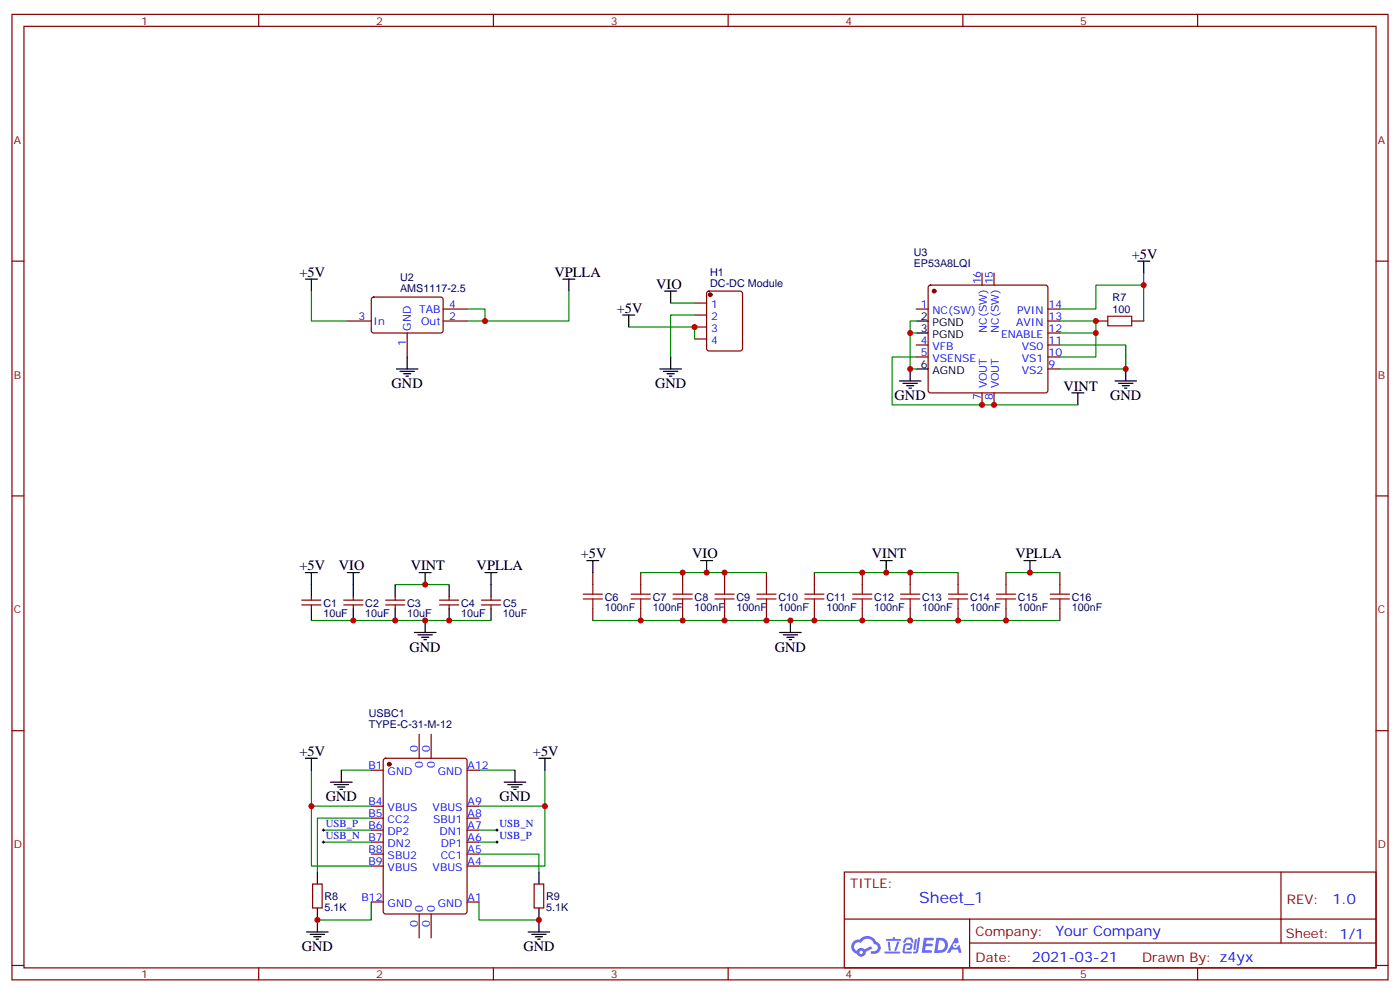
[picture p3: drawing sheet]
<svg xmlns="http://www.w3.org/2000/svg" width="412mm" height="293mm" viewBox="0 0 412 293" stroke-linecap="round" stroke-linejoin="round" font-family="sans-serif">
<g fill="none" stroke="#870000" stroke-width=".35">
<path d="M3.5 4.2h405.4v284.4h-405.4zM7.1 7.8h398.2v277.2h-398.2zM76.2 4.2v3.6M145.3 4.2v3.6M214.5 4.2v3.6M283.6 4.2v3.6M352.8 4.2v3.6M3.5 76.9h3.6M405.3 76.9h3.6M3.5 146h3.6M405.3 146h3.6M3.5 215.2h3.6"/>
<path d="M405.3 215.2h3.6M248.7 256.8h156.6v28.2h-156.6zM377.3 256.8v20.9M248.7 270.7h156.5M285.6 277.7h119.6M285.6 270.7v14.1M3.5 284.3h3.6M76.2 285v3.6M145.3 285v3.6M214.5 285v3.6M283.6 285v3.6M352.8 285v3.6"/>
<path d="M405.3 284.3h3.6"/>
</g>
<g fill="#5487ff">
<path d="M272.1 276.2h2.6l.3 .2-.1 .5-2 .1-.1 .9h1.6l.4 .4-.4 .4h-1.7l-.2 1.2h1.8l.3 .3-.2 .4h-2.9z"/>
<path d="M281.4 276.2h.7l.4 1.3-.7 .4a.74 .74 0 0 0-1.1 .3 .74 .74 0 0 0 .5 1 .74 .74 0 0 0 .9-.7l.5-.2 .7 2.3h-.9l-.2-.9h-1.9l-.5 .9h-.9z"/>
<path d="M269.5 276.6h.6l-.4 2.9a.31 .31 0 0 1-.3 .3 .31 .31 0 0 1-.3-.3z"/>
<path d="M270.4 276.1h.6l-.5 4a.89 .89 0 0 1-.7 .7 .89 .89 0 0 1-.9-.3l1-.5z"/>
<path d="M266.8 276.3l.6-.2 1.2 .1 .5 1.3-.6 .1-.4-.9-1 .1a.95 .95 0 0 1-1 .8l-.1-.2z"/>
<path d="M266.4 278l1.8-.2a1.04 1.04 0 0 1 .6 1.1 1.04 1.04 0 0 1-.8 .9h-.7a.29 .29 0 0 1-.3-.3 .29 .29 0 0 1 .3-.3h.7l.2-.8h-1.4l-.4 1.8h1.9a.29 .29 0 0 1 .3 .3 .29 .29 0 0 1-.3 .3h-2l-.4-.3 .2-2.1z"/>
<path d="M260.5 280.2h4.4a.3 .3 0 0 1 .3 .3 .3 .3 0 0 1-.3 .3h-4.3z"/>
<path d="M264.3 277.3h.6l-.5 1.7a1.02 1.02 0 0 1-.7 1.1l-.2-.3z"/>
<path d="M261.5 277.3h.6l.3 2.4-.3 .3-.3-.2z"/>
<path d="M261.1 276.5h1.9l.2-.5h.5l-.1 .5h1.5a.29 .29 0 0 1 .3 .3 .29 .29 0 0 1-.3 .3h-3.9z"/>
<path d="M275.8 276.2l-.6 4.4h1.4a2.27 2.27 0 0 0 2.7-2.2 2.27 2.27 0 0 0-2.7-2.2zM276.6 277a1.5 1.5 0 0 1 1.8 1.5 1.5 1.5 0 0 1-1.9 1.4h-.3z"/>
<path d="M251.4 277.3a2.09 2.09 0 0 0 1 3.6 1.37 1.37 0 0 0 1.5 .8 1.37 1.37 0 0 0 1.1-1.4l2-.9-.5-.7-1.8 .9a1.4 1.4 0 0 0-2.3 .4 1.32 1.32 0 0 1-.6-1.8 1.32 1.32 0 0 1 1.9-.5 2.02 2.02 0 0 1 2-1.2 2.02 2.02 0 0 1 1.8 1.6 1.09 1.09 0 0 1 1.1 1.3 1.09 1.09 0 0 1-1.6 .7 .41 .41 0 0 0-.5 .4 .41 .41 0 0 0 .4 .4 1.89 1.89 0 0 0 2.4-1.1 1.89 1.89 0 0 0-1.2-2.5 2.98 2.98 0 0 0-5-.6l-1 .2zM253.2 280.5a.52 .52 0 0 1 1 0 .52 .52 0 0 1-1 0z"/>
<circle cx="281.4" cy="278.4" r=".28"/>
</g>
<g fill="none" stroke="#870000" stroke-width=".35">
<path d="M102.3 94.5h7.1M109.6 87.7l.5-.2h20l.4 .7v9.4l-.7 .5-20-.1-.4-.6v-9.2zM119.9 98.1v7M130.5 94.5h7.1M130.5 91h7.1M204.6 89.3h3.5M204.6 92.8h3.5M204.6 96.3h3.5M204.6 99.8h3.5M208.4 85.9l.4-.2h9.2l.7 .5v16.5l-.4 .6-9.5 .1-.6-.5-.1-16.5zM269.9 91h3.5M273.6 84.2l.5-.2h33.9l.5 .2 .2 .5v30.3l-.3 .5-.4 .2h-33.9l-.5-.2-.2-.5v-30.3z"/>
<path d="M289.3 80.4v3.6M292.8 80.4v3.6M308.7 94.5h3.5M308.7 91h3.5M308.7 98.1h3.5M322.8 94.5h3.5M333.4 94.5h3.5M269.9 101.6h3.5M269.9 105.1h3.5M289.3 115.7v3.5M292.8 115.7v3.5M308.7 101.6h3.5"/>
<path d="M308.7 105.1h3.5M308.7 108.7h3.5M88.9 178.2h5.6M88.9 176.7h5.6M91.7 175.7v1M91.7 178.2v1M101.2 178.2h5.7M101.2 176.7h5.7M104.1 175.7v1M104.1 178.2v1M113.6 178.2h5.6M113.6 176.7h5.6"/>
<path d="M116.4 175.7v1M116.4 178.2v1M129.5 178.2h5.6M129.5 176.7h5.6M132.3 175.7v1M132.3 178.2v1M141.8 178.2h5.7M141.8 176.7h5.7M144.6 175.7v1M144.6 178.2v1M174.6 168.6v3.6M174.6 179.2v3.5"/>
<path d="M188.7 168.6v3.6M188.7 179.2v3.5M201.1 168.6v3.6M201.1 179.2v3.5M213.4 168.6v3.6M213.4 179.2v3.5M225.8 168.6v3.6M225.8 179.2v3.5M239.9 168.6v3.6M239.9 179.2v3.5M254 168.6v3.6M254 179.2v3.5"/>
<path d="M268.1 168.6v3.6M268.1 179.2v3.5M282.2 168.6v3.6M282.2 179.2v3.5M296.3 168.6v3.6M296.3 179.2v3.5M312.2 168.6v3.6M312.2 179.2v3.5M123.5 216.3v7M127 216.3v7M109.4 226.8h3.5M109.4 237.4h3.5"/>
<path d="M113.1 223.5l.5-.2h23.3l.6 .4 .1 44.8-.5 .6-23.5 .1-.7-.5v-44.7zM137.6 226.8h3.5M137.6 237.4h3.5M109.4 240.9h3.5M109.4 244.5h3.5M109.4 248h3.5M109.4 251.5h3.5M109.4 255.1h3.5M137.6 240.9h3.5M137.6 244.5h3.5M137.6 248h3.5M137.6 251.5h3.5"/>
<path d="M137.6 255.1h3.5M92.1 260.3h2.8v7.1h-2.8zM109.4 265.6h3.5M123.5 269.2v7M127 269.2v7M137.6 265.6h3.5M157.3 260.3h2.9v7.1h-2.9z"/>
</g>
<g fill="none" stroke="#000" stroke-width=".35">
<path d="M335.1 76.9h3.6M336.9 76.9v3.5M90 82.2h3.5M91.7 82.2v3.5M165.8 82.2h3.5M167.6 82.2v3.5M183.4 92.8h3.6M185.2 92.8v3.5M195.8 85.7h3.5M197.6 85.7v3.6M269.9 94.5h3.5M269.9 98.1h3.5"/>
<path d="M116.8 108.7h6.3M117.8 109.4h4.3M118.9 110.1h2.1M119.6 110.8h.7M119.9 105.1v3.6M194.4 108.7h6.3M195.4 109.4h4.3M196.5 110.1h2.1M197.2 110.8h.7M197.6 105.1v3.6M264.9 112.2h6.4M266 112.9h4.2"/>
<path d="M267.1 113.6h2.1M267.8 114.3h.7M268.1 108.7v3.5M269.9 108.7h3.5M315.7 115.7h3.6M317.5 115.7v3.5M328.4 112.2h6.4M329.5 112.9h4.2M330.6 113.6h2.1M331.3 114.3h.7M331.6 108.7v3.5M90 168.6h3.5"/>
<path d="M91.7 168.6v7.1M91.7 179.2v3.5M102.3 168.6h3.5M104.1 168.6v7.1M104.1 179.2v3.5M116.4 172.2v3.5M116.4 179.2v3.5M123.5 168.6h3.5M125.2 168.6v3.6M132.3 172.2v3.5M132.3 179.2v3.5M142.9 168.6h3.5"/>
<path d="M144.6 168.6v7.1M144.6 179.2v3.5M172.9 165.1h3.5M174.6 165.1v3.5M206.4 165.1h3.5M208.1 165.1v3.5M259.3 165.1h3.5M261.1 165.1v3.5M301.6 165.1h3.6M303.4 165.1v3.5M122.1 186.3h6.3M123.1 187h4.3"/>
<path d="M124.2 187.7h2.1M124.9 188.4h.7M125.2 182.7v3.6M229.7 186.3h6.3M230.7 187h4.2M231.8 187.7h2.1M232.5 188.4h.7M232.8 182.7v3.6M90 223.3h3.5M91.7 223.3v3.5M97.4 230.4h6.3M98.4 231.1h4.3"/>
<path d="M99.5 231.8h2.1M100.2 232.5h.7M100.5 226.8v3.6M148.5 230.4h6.4M149.6 231.1h4.2M150.6 231.8h2.2M151.3 232.5h.7M151.7 226.8v3.6M158.7 223.3h3.6M160.5 223.3v3.5M93.5 256.8v3.5M158.7 256.8v3.5"/>
<path d="M90.3 274.5h6.4M91.4 275.2h4.2M92.4 275.9h2.1M93.1 276.6h.7M93.5 267.4v7.1M155.6 274.5h6.3M156.6 275.2h4.3M157.7 275.9h2.1M158.4 276.6h.7M158.7 267.4v7.1"/>
</g>
<g fill="none" stroke="#008700" stroke-width=".35">
<path d="M91.7 85.7v8.8h10.6M137.6 91h5.3v3.5M167.6 85.7v8.8h-30M185.2 96.3h19.4v3.5M197.6 89.3h7M204.6 92.8h-7v12.3M268.1 98.1h1.8M269.9 94.5h-1.8v14.2h1.8M312.2 94.5h10.6v3.6h-10.6M322.8 98.1v7h-10.6M336.9 84h-14.1v7h-10.6M336.9 80.4v14.1"/>
<path d="M269.9 105.1h-7.1v14.1h54.7M312.2 101.6h19.4v7.1h-19.4M116.4 172.2h15.9M188.7 168.6h37.1M239.9 168.6h42.3M296.3 168.6h15.9M91.7 182.7h52.9M174.6 182.7h137.6M91.7 237.4v17.7h17.7M91.7 226.8v10.6h17.7M100.5 226.8h8.9M141.1 226.8h10.6"/>
<path d="M160.5 237.4v17.7h-19.4M160.5 226.8v10.6h-19.4M95.2 244.5h14.2M95.2 248h14.2M109.4 240.9h-15.9v15.9M141.1 251.5h17.6v5.3M141.1 244.5h5.3M141.1 248h5.3M109.4 265.6v5.3h-15.9M141.1 265.6v5.3h17.6"/>
</g>
<g fill="none" stroke="#a10000" stroke-width=".35">
<path d="M326.3 93.1h7.1v2.9h-7.1zM171.8 176.4h5.6M171.8 175h5.6M174.6 172.2v2.8M174.6 176.4v2.8M185.9 176.4h5.7M185.9 175h5.7M188.7 172.2v2.8M188.7 176.4v2.8M198.3 176.4h5.6M198.3 175h5.6M201.1 172.2v2.8"/>
<path d="M201.1 176.4v2.8M210.6 176.4h5.7M210.6 175h5.7M213.4 172.2v2.8M213.4 176.4v2.8M223 176.4h5.6M223 175h5.6M225.8 172.2v2.8M225.8 176.4v2.8M237.1 176.4h5.6M237.1 175h5.6M239.9 172.2v2.8"/>
<path d="M239.9 176.4v2.8M251.2 176.4h5.6M251.2 175h5.6M254 172.2v2.8M254 176.4v2.8M265.3 176.4h5.6M265.3 175h5.6M268.1 172.2v2.8M268.1 176.4v2.8M279.4 176.4h5.6M279.4 175h5.6M282.2 172.2v2.8"/>
<path d="M282.2 176.4v2.8M293.5 176.4h5.7M293.5 175h5.7M296.3 172.2v2.8M296.3 176.4v2.8M309.4 176.4h5.6M309.4 175h5.6M312.2 172.2v2.8M312.2 176.4v2.8"/>
</g>
<g fill="#870000" stroke="#870000" stroke-width=".35">
<circle cx="275.2" cy="85.7" r=".53"/>
<circle cx="209.2" cy="86.8" r=".53"/>
<circle cx="114.7" cy="225.1" r=".53"/>
</g>
<path d="M94.9 244.5h.7M94.9 248h.7M95.2 244.1v.7M95.2 247.6v.8M146 244.5h.8M146 248h.8M146.4 244.1v.7M146.4 247.6v.8" fill="none" stroke="#000" stroke-width=".29"/>
<g fill="#c00">
<circle cx="142.9" cy="94.5" r=".88"/>
<circle cx="125.2" cy="172.2" r=".88"/>
<circle cx="104.1" cy="182.7" r=".88"/>
<circle cx="116.4" cy="182.7" r=".88"/>
<circle cx="132.3" cy="182.7" r=".88"/>
<circle cx="125.2" cy="182.7" r=".88"/>
<circle cx="303.4" cy="168.6" r=".88"/>
<circle cx="254" cy="168.6" r=".88"/>
<circle cx="268.1" cy="168.6" r=".88"/>
<circle cx="261.1" cy="168.6" r=".88"/>
<circle cx="201.1" cy="168.6" r=".88"/>
<circle cx="213.4" cy="168.6" r=".88"/>
<circle cx="208.1" cy="168.6" r=".88"/>
<circle cx="188.7" cy="182.7" r=".88"/>
<circle cx="201.1" cy="182.7" r=".88"/>
<circle cx="213.4" cy="182.7" r=".88"/>
<circle cx="225.8" cy="182.7" r=".88"/>
<circle cx="239.9" cy="182.7" r=".88"/>
<circle cx="254" cy="182.7" r=".88"/>
<circle cx="268.1" cy="182.7" r=".88"/>
<circle cx="282.2" cy="182.7" r=".88"/>
<circle cx="296.3" cy="182.7" r=".88"/>
<circle cx="232.8" cy="182.7" r=".88"/>
<circle cx="322.8" cy="98.1" r=".88"/>
<circle cx="322.8" cy="94.5" r=".88"/>
<circle cx="336.9" cy="84" r=".88"/>
<circle cx="289.3" cy="119.2" r=".88"/>
<circle cx="292.8" cy="119.2" r=".88"/>
<circle cx="331.6" cy="108.7" r=".88"/>
<circle cx="268.1" cy="108.7" r=".88"/>
<circle cx="268.1" cy="98.1" r=".88"/>
<circle cx="204.6" cy="96.3" r=".88"/>
<circle cx="93.5" cy="270.9" r=".88"/>
<circle cx="91.7" cy="237.4" r=".88"/>
<circle cx="160.5" cy="237.4" r=".88"/>
<circle cx="158.8" cy="270.9" r=".88"/>
</g>
<text font-size="4.6" fill="#00f" x="270.8" y="265.8">Sheet_1</text>
<g font-size="4.2">
<text x="333.4" y="76.2">+5V</text>
<text x="88.2" y="81.5">+5V</text>
<text x="163.3" y="81.5">VPLLA</text>
<text x="193.3" y="85">VIO</text>
<text x="181.7" y="92.1">+5V</text>
<text x="115.4" y="114.3">GND</text>
<text x="193" y="114.3">GND</text>
<text x="263.5" y="117.8">GND</text>
<text x="313.3" y="115">VINT</text>
<text x="327" y="117.8">GND</text>
<text x="88.2" y="167.9">+5V</text>
<text x="99.8" y="167.9">VIO</text>
<text x="121" y="167.9">VINT</text>
<text x="140.4" y="167.9">VPLLA</text>
<text x="171.1" y="164.4">+5V</text>
<text x="203.9" y="164.4">VIO</text>
<text x="256.8" y="164.4">VINT</text>
<text x="299.2" y="164.4">VPLLA</text>
<text x="120.6" y="191.9">GND</text>
<text x="228.2" y="191.9">GND</text>
<text x="88.2" y="222.6">+5V</text>
<text x="157" y="222.6">+5V</text>
<text x="96" y="236">GND</text>
<text x="147.1" y="236">GND</text>
<text x="88.9" y="280.1">GND</text>
<text x="154.2" y="280.1">GND</text>
</g>
<g font-size="4.2" fill="#00f">
<text x="392.5" y="266.1">1.0</text>
<text x="310.9" y="275.6">Your Company</text>
<text x="304" y="283.4">2021-03-21</text>
</g>
<g font-size="3.9" fill="#800">
<text x="250.5" y="261.4">TITLE:</text>
<text x="379.1" y="266.1">REV:</text>
<text x="287.4" y="275.6">Company:</text>
<text x="378.7" y="276.2">Sheet: 1/1</text>
<text x="287.4" y="283.3">Date:</text>
<text x="336.4" y="283.4">Drawn By: z4yx</text>
</g>
<g font-size="3.2" fill="#800">
<text x="41.6" y="7.2">1</text>
<text x="110.8" y="7.2">2</text>
<text x="179.9" y="7.2">3</text>
<text x="249.1" y="7.2">4</text>
<text x="318.2" y="7.2">5</text>
<text x="4.1" y="42.3">A</text>
<text x="405.9" y="42.3">A</text>
<text x="4.1" y="111.5">B</text>
<text x="405.9" y="111.5">B</text>
<text x="4.1" y="180.6">C</text>
<text x="405.9" y="180.6">C</text>
<text x="4.1" y="249.8">D</text>
<text x="405.9" y="249.8">D</text>
<text x="41.6" y="288">1</text>
<text x="110.8" y="288">2</text>
<text x="179.9" y="288">3</text>
<text x="249.1" y="288">4</text>
<text x="318.2" y="288">5</text>
</g>
<g font-size="3.2" fill="#000080">
<text x="269.2" y="75.4">U3</text>
<text x="117.8" y="82.8">U2</text>
<text x="209.2" y="81.4">H1</text>
<text x="269.2" y="78.7">EP53A8LQI</text>
<text x="117.8" y="86.1">AMS1117-2.5</text>
<text x="209.2" y="84.7">DC-DC Module</text>
<text x="327.7" y="88.8">R7</text>
<text x="327.7" y="92.1">100</text>
<text x="95.3" y="178.6">C1</text>
<text x="107.6" y="178.6">C2</text>
<text x="119.9" y="178.6">C3</text>
<text x="135.8" y="178.6">C4</text>
<text x="148.2" y="178.6">C5</text>
<text x="178.2" y="176.9">C6</text>
<text x="192.3" y="176.9">C7</text>
<text x="204.6" y="176.9">C8</text>
<text x="217" y="176.9">C9</text>
<text x="229.3" y="176.9">C10</text>
<text x="243.4" y="176.9">C11</text>
<text x="257.5" y="176.9">C12</text>
<text x="271.6" y="176.9">C13</text>
<text x="285.8" y="176.9">C14</text>
<text x="299.9" y="176.9">C15</text>
<text x="315.7" y="176.9">C16</text>
<text x="95.2" y="181.8">10uF</text>
<text x="107.6" y="181.8">10uF</text>
<text x="119.9" y="181.8">10uF</text>
<text x="135.8" y="181.8">10uF</text>
<text x="148.2" y="181.8">10uF</text>
<text x="178.2" y="180">100nF</text>
<text x="192.3" y="180">100nF</text>
<text x="204.6" y="180">100nF</text>
<text x="217" y="180">100nF</text>
<text x="229.3" y="180">100nF</text>
<text x="243.4" y="180">100nF</text>
<text x="257.5" y="180">100nF</text>
<text x="271.6" y="180">100nF</text>
<text x="285.8" y="180">100nF</text>
<text x="299.9" y="180">100nF</text>
<text x="315.7" y="180">100nF</text>
<text x="108.7" y="214.5">TYPE-C-31-M-12</text>
<text x="108.7" y="211.3">USBC1</text>
<text x="95.6" y="268.2">5.1K</text>
<text x="95.6" y="265">R8</text>
<text x="160.9" y="268.2">5.1K</text>
<text x="160.9" y="265">R9</text>
</g>
<g font-size="3.2" fill="#00f">
<text x="288.9" y="83.8" transform="rotate(-90 288.9 83.8)">16</text>
<text x="292.5" y="83.8" transform="rotate(-90 292.5 83.8)">15</text>
<text x="105.6" y="94.2">3</text>
<text x="110.1" y="95.6">In</text>
<text x="123.5" y="92.1">TAB</text>
<text x="124.1" y="95.6">Out</text>
<text x="132.3" y="94.2">2</text>
<text x="132.3" y="90.7">4</text>
<text x="209.4" y="90.7">1</text>
<text x="209.4" y="94.2">2</text>
<text x="271.2" y="90.7">1</text>
<text x="274.7" y="92.4">NC(SW)</text>
<text x="299.3" y="96">AVIN</text>
<text x="299.6" y="92.4">PVIN</text>
<text x="308.9" y="94.2">13</text>
<text x="308.9" y="90.7">14</text>
<text x="119.6" y="101.9" transform="rotate(-90 119.6 101.9)">1</text>
<text x="121" y="97.4" transform="rotate(-90 121 97.4)">GND</text>
<text x="209.4" y="97.7">3</text>
<text x="209.4" y="101.2">4</text>
<text x="271.2" y="101.2">4</text>
<text x="290.7" y="98" transform="rotate(-90 290.7 98)">NC(SW)</text>
<text x="294.2" y="98" transform="rotate(-90 294.2 98)">NC(SW)</text>
<text x="294.9" y="99.5">ENABLE</text>
<text x="308.9" y="101.2">11</text>
<text x="308.9" y="97.7">12</text>
<text x="271.2" y="104.8">5</text>
<text x="274.7" y="103">VFB</text>
<text x="274.7" y="106.5">VSENSE</text>
<text x="301" y="106.5">VS1</text>
<text x="301" y="103">VS0</text>
<text x="308.9" y="104.8">10</text>
<text x="301" y="110.1">VS2</text>
<text x="308.9" y="108.3">9</text>
<text x="288.9" y="117.9" transform="rotate(-90 288.9 117.9)">7</text>
<text x="290.7" y="114.4" transform="rotate(-90 290.7 114.4)">VOUT</text>
<text x="292.5" y="117.9" transform="rotate(-90 292.5 117.9)">8</text>
<text x="294.2" y="114.4" transform="rotate(-90 294.2 114.4)">VOUT</text>
<text x="123.1" y="221.5" transform="rotate(-90 123.1 221.5)">0</text>
<text x="126.6" y="221.5" transform="rotate(-90 126.6 221.5)">0</text>
<text x="108.5" y="226.5">B1</text>
<text x="124.5" y="226" transform="rotate(-90 124.5 226)">0</text>
<text x="128.1" y="226" transform="rotate(-90 128.1 226)">0</text>
<text x="137.8" y="226.5">A12</text>
<text x="114.2" y="228.2">GND</text>
<text x="129" y="228.2">GND</text>
<text x="108.5" y="237.1">B4</text>
<text x="114.2" y="238.8">VBUS</text>
<text x="127.4" y="238.8">VBUS</text>
<text x="137.8" y="237.1">A9</text>
<text x="96" y="243.6">USB_P</text>
<text x="108.5" y="240.6">B5</text>
<text x="108.5" y="244.1">B6</text>
<text x="114.2" y="242.4">CC2</text>
<text x="114.2" y="245.9">DP2</text>
<text x="127.6" y="242.4">SBU1</text>
<text x="129.4" y="245.9">DN1</text>
<text x="137.8" y="244.1">A7</text>
<text x="137.8" y="240.6">A8</text>
<text x="147.1" y="243.6">USB_N</text>
<text x="96" y="247.1">USB_N</text>
<text x="108.5" y="247.6">B7</text>
<text x="108.5" y="251.2">B8</text>
<text x="114.2" y="249.4">DN2</text>
<text x="129.9" y="249.4">DP1</text>
<text x="137.8" y="251.2">A5</text>
<text x="137.8" y="247.6">A6</text>
<text x="147.1" y="247.1">USB_P</text>
<text x="108.5" y="254.7">B9</text>
<text x="114.2" y="252.9">SBU2</text>
<text x="114.2" y="256.5">VBUS</text>
<text x="127.4" y="256.5">VBUS</text>
<text x="129.8" y="252.9">CC1</text>
<text x="137.8" y="254.7">A4</text>
<text x="106.5" y="265.3">B12</text>
<text x="114.2" y="267.1">GND</text>
<text x="124.5" y="268.5" transform="rotate(-90 124.5 268.5)">0</text>
<text x="128.1" y="268.5" transform="rotate(-90 128.1 268.5)">0</text>
<text x="129" y="267.1">GND</text>
<text x="137.8" y="265.3">A1</text>
<text x="123.1" y="273" transform="rotate(-90 123.1 273)">0</text>
<text x="126.6" y="273" transform="rotate(-90 126.6 273)">0</text>
</g>
<g font-size="3.2">
<text x="271.2" y="94.2">2</text>
<text x="274.7" y="96">PGND</text>
<text x="271.2" y="97.7">3</text>
<text x="274.7" y="99.5">PGND</text>
<text x="271.2" y="108.3">6</text>
<text x="274.7" y="110.1">AGND</text>
</g>
</svg>
